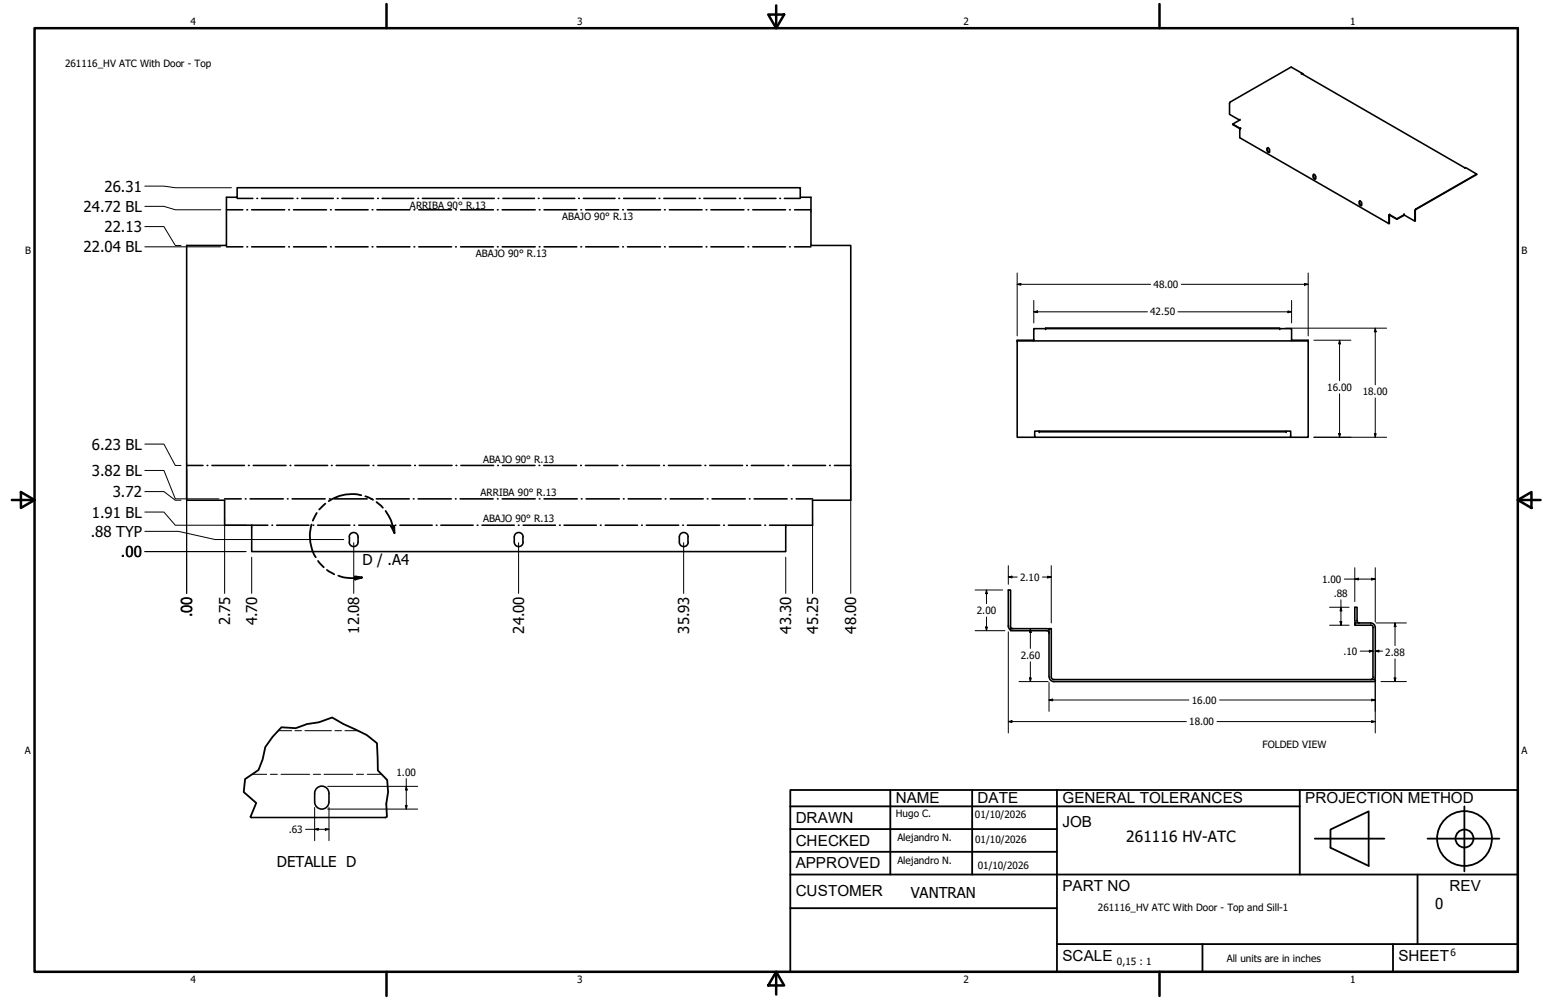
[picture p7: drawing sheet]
<svg xmlns="http://www.w3.org/2000/svg" width="432mm" height="279mm" viewBox="0 0 432 279" stroke-linecap="round" stroke-linejoin="round" font-family="sans-serif">
<!-- layer: GIGA_BendUp -->
<g fill="none" stroke="#000" stroke-width=".44">
<path d="M66.2 55.4h4.4M71.8 55.4h.1M73 55.4h8.9M83 55.4h.2M84.3 55.4h8.8M94.2 55.4h.2M95.5 55.4h8.8M105.5 55.4h.2M106.7 55.4h8.9M116.7 55.4h.2M118 55.4h8.8M128 55.4h.1"/>
<path d="M129.2 55.4h8.8M139.1 55.4h.2M140.5 55.4h8.8M150.4 55.4h.2M151.7 55.4h8.8M161.6 55.4h.2M162.9 55.4h8.9M172.8 55.4h.2M174.2 55.4h8.8M184.1 55.4h.2M185.4 55.4h8.8M195.3 55.4h.2"/>
<path d="M196.6 55.4h8.9M206.6 55.4h.2M207.8 55.4h8.9M217.8 55.4h.2M219.1 55.4h4.4M62.7 139.4h4.7M68.5 139.4h.2M69.8 139.4h9.3M80.3 139.4h.2M81.6 139.4h9.2M92 139.4h.2M93.3 139.4h9.3"/>
<path d="M103.7 139.4h.2M105.1 139.4h9.2M115.4 139.4h.2M116.8 139.4h9.2M127.2 139.4h.2M128.5 139.4h9.2M138.9 139.4h.2M140.3 139.4h9.2M150.6 139.4h.2M152 139.4h9.2M162.4 139.4h.2M163.7 139.4h9.3"/>
<path d="M174.1 139.4h.2M175.5 139.4h9.2M185.8 139.4h.2M187.2 139.4h9.2M197.5 139.4h.2M198.9 139.4h9.3M209.3 139.4h.2M210.6 139.4h9.2M221 139.4h.2M222.4 139.4h4.5"/>
</g>
<!-- layer: GIGA_BendDown -->
<g fill="none" stroke="#000" stroke-width=".44">
<path d="M63.2 58.6h4.6M69 58.6h.2M70.3 58.6h9.2M80.6 58.6h.2M82 58.6h9.2M92.3 58.6h.2M93.7 58.6h9.1M103.9 58.6h.2M105.3 58.6h9.2M115.6 58.6h.2M117 58.6h9.1M127.3 58.6h.1"/>
<path d="M128.7 58.6h9.1M138.9 58.6h.2M140.3 58.6h9.2M150.6 58.6h.2M152 58.6h9.1M162.2 58.6h.2M163.6 58.6h9.2M173.9 58.6h.2M175.3 58.6h9.2M185.6 58.6h.2M186.9 58.6h9.2M197.2 58.6h.2"/>
<path d="M198.6 58.6h9.2M208.9 58.6h.2M210.2 58.6h9.2M220.5 58.6h.2M221.9 58.6h4.6M63.2 69h4.6M69 69h.2M70.3 69h9.2M80.6 69h.2M82 69h9.2M92.3 69h.2M93.7 69h9.1"/>
<path d="M103.9 69h.2M105.3 69h9.2M115.6 69h.2M117 69h9.1M127.3 69h.1M128.7 69h9.1M138.9 69h.2M140.3 69h9.2M150.6 69h.2M152 69h9.1M162.2 69h.2M163.6 69h9.2"/>
<path d="M173.9 69h.2M175.3 69h9.2M185.6 69h.2M186.9 69h9.2M197.2 69h.2M198.6 69h9.2M208.9 69h.2M210.2 69h9.2M220.5 69h.2M221.9 69h4.6M52.1 130h4.6M57.8 130h.2"/>
<path d="M59.2 130h9.1M69.4 130h.2M70.7 130h9.2M81 130h.2M82.4 130h9.1M92.6 130h.2M93.9 130h9.2M104.2 130h.2M105.5 130h9.2M115.8 130h.2M117.1 130h9.1M127.4 130h.2"/>
<path d="M128.7 130h9.2M139 130h.2M140.3 130h9.1M150.6 130h.1M151.9 130h9.1M162.2 130h.2M163.5 130h9.1M173.7 130h.2M175.1 130h9.1M185.4 130h.1M186.7 130h9.1M196.9 130h.2"/>
<path d="M198.2 130h9.2M208.5 130h.2M209.9 130h9M220.1 130h.2M221.4 130h9.2M231.7 130h.2M233 130h4.6M70.3 146.7h4.5M75.9 146.7h.2M77.3 146.7h9M87.4 146.7h.2M88.7 146.7h9"/>
<path d="M98.9 146.7h.2M100.2 146.7h9M110.4 146.7h.2M111.7 146.7h9M121.9 146.7h.1M123.1 146.7h9M133.3 146.7h.2M134.6 146.7h9M144.8 146.7h.2M146.1 146.7h9M156.3 146.7h.2M157.5 146.7h9.1"/>
<path d="M167.7 146.7h.2M169 146.7h9.1M179.2 146.7h.2M180.5 146.7h9M190.7 146.7h.2M192 146.7h9M202.1 146.7h.2M203.5 146.7h9M213.6 146.7h.2M214.9 146.7h4.6"/>
</g>
<!-- layer: Visible (ANSI) -->
<g fill="none" stroke="#000" stroke-width=".44">
<path d="M344.3 34.7l2.1 1.3M346.3 33.6l-2.9-1.7 .1-3.3 17.1-9.9 3.1 1.8-.2 .1 45.7 26.3M346.3 33.3l-.1 .3-1.9 1.1 2.1 1.2M346.4 35.9l.1-.1-.1 .1M346.4 35.9l-.1 2.6 41.6 24M346.4 35.9h.1M363.7 20.5v.1M63.2 55.1h3v-2.6h157.3v2.6h3v13.5h11.1v71.2h-10.7v6.9h-7.4v7.4h-149.2v-7.4h-7.6v-6.9h-10.6v-71.2h11.1zM354 41.3l.6 .4-.1 .9-.5-.2zM354.1 41.3v.9l.4 .3M366.8 48.8l.5 .2v1l-.5-.3zM367 48.7l-.1 .8 .5 .5"/>
<path d="M379.7 56.3l.2-.2 .4 .5-.1 .9-.3-.1-.2-.4zM379.8 56.1v.9l.4 .4M388.2 59.9l-.2 .1M409.1 47l.2-.2 3.1 1.8-17 9.8-.2 .4v3l-3-1.7v-.3l-.2 .3-1.9 1.1-2.1-1.3M412.4 48.6l-17 9.9-.2 3.3M388 60l2.1 1.3 2.1-1.2M388 60l-.1 2.5 .2-2.4M390.1 61.2v.1M284.1 95.2v27h4.9M288.7 95.1h-4.6v.1h81.3v-.1h-4.7M292 92.1v-.4h65.4l-68.7 .1v3.4M357.4 92.1v-.3h3.3v3.4"/>
<path d="M365.4 95.2v27h-4.9M290.3 120.5h-1.3v1.7h71.5v-1.7h-1.3M290.3 120.5v.3M290.3 120.5h68.9v.2h-68.9M359.2 120.7v.1M97.5 150a1.24 1.24 0 0 1 1.3-1.2 1.24 1.24 0 0 1 1.2 1.2M97.6 150.1v1.3M100 150.1v1.4a1.24 1.24 0 0 1-1.2 1.2 1.24 1.24 0 0 1-1.3-1.2M143.6 150a1.24 1.24 0 0 1 1.3-1.2 1.24 1.24 0 0 1 1.2 1.2M143.6 150.1v1.4a1.24 1.24 0 0 0 1.3 1.2 1.24 1.24 0 0 0 1.2-1.2M146 150.1v1.3M189.7 150a1.24 1.24 0 0 1 1.3-1.2 1.24 1.24 0 0 1 1.2 1.2"/>
<path d="M189.7 150.1v1.4a1.24 1.24 0 0 0 1.3 1.2 1.24 1.24 0 0 0 1.2-1.2M192.2 150.1v1.3M282.2 174.9a.73 .73 0 0 0 .7 .7M282.3 174.9v-10.1h-.7v10.1l.2 .6 .4 .5M293 175.9l-.7-.3h-10v.6h10a.73 .73 0 0 1 .8 .7M378.4 173.4v-3.7h.6v3.7M378.4 173.3l.2 .7M379 173.3a.73 .73 0 0 0 .7 .8M382.8 174.7h-4.4v-.6h4.4a1.3 1.3 0 0 1 1.3 1.3M382.8 174.6a.73 .73 0 0 1 .7 .8M383.5 175.4v13.7M384.1 175.4v13.7"/>
<path d="M293 189.1v-13.5h.6v13.5M293.1 189.1a1.3 1.3 0 0 0 1.3 1.3M293.6 189.1a.73 .73 0 0 0 .8 .8M294.3 189.9h89.8v.5h-89.8M383.5 189.1a.73 .73 0 0 1-.7 .8M384.1 189.1l-.2 .7M70.2 228.4h37.4M87.9 221.6a2 2 0 0 1 2-2 2 2 0 0 1 2 2M87.9 224.1a2 2 0 0 0 2 2 2 2 0 0 0 2-2M87.9 221.7v2.3M91.9 221.7v2.3"/>
</g>
<circle cx="363.7" cy="20.6" r=".22" fill="#000"/>
<!-- layer: Break Line (ANSI)-1 -->
<path d="M70.2 228.4l-.2-.2 1.6-3.9-3.5-3 .4-3.6 3.7-2.6 1.1-2.9 .8-3.5 2-2.8 2.5-2.7 4 .3 3.1-1.2 3.4-.5 3.7-1.3 3.1 1.8 6.5 3.1 2.9 2.2 .2 7.7 2.6 2.6 .3 3.4-.5 3.3 .2 3.6-.5 .2" fill="none" stroke="#000" stroke-width=".51"/>
<!-- layer: Bend Centerline (ANSI)-1 -->
<path d="M70.5 216.3h4M75.5 216.3h2M77.7 204.2h3.8M78.5 216.3h8M82.4 204.2h1.8M85.2 204.2h7.4M87.5 216.3h2M90.5 216.3h8.1M93.5 204.2h1.9M96.3 204.2h3.7M99.6 216.3h1.9M102.6 216.3h4" fill="none" stroke="#000" stroke-width=".28"/>
<!-- layer: Contorno de detalle (ANSI) -->
<path d="M100.9 138.4a11.3 11.3 0 0 0-9.1 1.6M102 138.7l2.2 .9M87 146.6a11.4 11.4 0 0 0 1.2 9.1M88.5 143.3l-1.1 2.2M88.8 156.7l1.6 1.8M90.9 140.7l-1.7 1.7M91.3 159.3l2 1.2M105.2 140.3l1.7 1.6M107.7 142.7l1.5 2.7 1 3.6M109.3 147.1l.8-.2 .1 2.1zM94.5 160.8l1.3 .5 2.5 .2 2.9-.1M99.1 161l2.1 .4-2 .5z" fill="none" stroke="#000" stroke-width=".51"/>
<path d="M109.3 147.1l.8-.2 .1 2.1zM99.1 161l2.1 .4-2 .5z" fill="#000"/>
<!-- layer: Borde (ANSI) -->
<g fill="none" stroke="#000" stroke-width=".7">
<path d="M9.7 7.9h414.2v263.6h-414.2zM107.9 1.1v6.8M214.6 4.1h4.4l-2.2 3.8zM216.8 1.5v6.4M323.8 1.1v6.8M3.3 139.7h6.4M5.8 137.5l3.9 2.2-3.9 2.2zM423.9 139.7l3.8-2.2v4.4zM423.9 139.7h6.4M107.9 271.5v6.8M216.8 271.5l2.2 3.8h-4.4zM216.8 271.5v6.4"/>
<path d="M323.8 271.5v6.8"/>
</g>
<!-- layer: Title (ANSI)-1 -->
<g fill="none" stroke="#000" stroke-width=".51">
<path d="M220.7 220.7h203.2v50.8h-203.2zM220.7 225.3h142.3M220.7 231.6h74.5M220.7 238h74.5M248.7 220.7v23.6M271.5 220.7v23.6M295.2 220.7v50.8M363 220.7v23.6M367.2 234.3h19.5M371.6 231.8l10.7-5.1v15.2l-10.7-5zM398.7 234.3h20.1M409 225.3v18.2"/>
<path d="M220.7 244.3h203.2M220.7 253.7h74.5M395.9 244.3v19.5M295.2 263.8h128.7M335.9 263.8v7.7M389.1 263.8v7.7"/>
<circle cx="409" cy="234.3" r="7.7"/>
<circle cx="409" cy="234.3" r="2.51"/>
</g>
<!-- layer: Cota (ANSI) -->
<g fill="none" stroke="#000" stroke-width=".28">
<path d="M40.4 57.7h5.4l3.2 .9h12.7M40.4 52h5.4l3.2 .5h15.6M40.4 69h21.3M40.4 63.3h5.4l3.2 5.3h1.5M284.1 79.4l1-.2v.5zM284.1 79.4h37.3M284.1 76.3v17.6M329.9 79.4h35.5M364.4 79.2l1 .2-1 .3zM365.4 76.3v17.6M288.7 87.1l1.1-.2v.5zM288.7 87.1h31.8"/>
<path d="M288.7 83.9v6.3M329 87.1h31.7M359 91.7h28.3M359.7 86.9l1 .2-1 .3zM360.7 83.9v6.3M367 95.1h10.3M374.1 95.1l.3 1h-.5zM374.1 95.1v11.3M384.1 91.7l.3 1h-.5zM384.1 91.7v15.8M374.1 110v12.2M384.1 111.2v11"/>
<path d="M40.4 137.4h5.4l3.2 2.4h1.5M40.4 131.4h5.4l3.2 8h12.2M40.4 124.1h5.4l3.2 5.9h1.5M52.1 131.1v34.7zM237.6 131.1v34.7M367 122.2h20.3M373.9 121.2h.5l-.3 1zM383.9 121.2h.5l-.3 1zM40.4 154.1h28.3zM40.4 148.5h9.4l10.3 2.2h35.9M40.4 143.1h5.4l3.2 3.6h19.7M62.7 144.9v20.9"/>
<path d="M70.3 155.7v10.1M98.8 151.6v14.2M144.8 151.6v14.2M190.9 151.6v14.2M219.5 155.7v10.1M226.9 144.9v20.9M281.6 158.1v5.2M293.6 158.1v16M378.4 158.6v9.5M384.1 158.6v15.2M272.4 164.8h7.6M272.4 176.2h8.3"/>
<path d="M275.3 175.2h.5l-.3 1zM275.5 164.8l.3 1.1h-.5zM275.5 164.8v3.9M275.5 172.4v3.8M281.6 161.2l1-.2v.5zM281.6 176.5v28.3M281.6 161.2h2.5M287.8 175.6l.2 1.1h-.5zM287.8 175.6v5.6M291.1 161.2h2.5M292.6 161l1 .2-1 .3zM371.3 174.7h5.5"/>
<path d="M371.3 169.7h5.5M374.3 173.7h.5l-.3 1zM374.5 169.7l.3 1h-.5zM374.5 167.6v7.1M375.5 161.8h8.6M378.4 161.8l1-.3v.6zM383.1 161.5l1 .3-1 .3zM384.4 174.1h8.4M389.6 174.1l.3 1h-.5zM389.6 174.1v6.3M284.6 190.4h8.1M287.5 189.4h.5l-.2 1z"/>
<path d="M287.8 184.9v5.5M293 195.6l1-.3v.5zM293 195.6h39M293 190.7v8.1M340.6 195.6h43.5M379.9 181.9h3.6M382.5 181.7l1 .2-1 .3zM383.1 195.3l1 .3-1 .2zM384.1 181.9l1-.2v.5zM384.1 190.7v14.1M384.1 181.9h2M385.7 190.4h7.1"/>
<path d="M389.4 189.4h.5l-.3 1zM389.6 184.1v6.3M91.5 219.7h25.1M113.5 219.7l.2 1h-.5zM113.5 217.6v8.5M281.6 201.6l1-.2v.5zM281.6 201.6h49.7M339.9 201.6h44.2M383.1 201.4l1 .2-1 .3zM85.3 231.7h6.6M87.9 231.7l1-.2v.5zM87.9 225.6v9.3"/>
<path d="M90.9 231.5l1 .2-1 .3zM91.5 226.1h25.1M91.9 225.6v9.3M113.2 225h.5l-.2 1.1z"/>
</g>
<g fill="#000">
<path d="M284.1 79.4l1-.2v.5zM364.4 79.2l1 .2-1 .3zM288.7 87.1l1.1-.2v.5zM359.7 86.9l1 .2-1 .3zM374.1 95.1l.3 1h-.5zM384.1 91.7l.3 1h-.5zM373.9 121.2h.5l-.3 1zM383.9 121.2h.5l-.3 1zM275.3 175.2h.5l-.3 1zM275.5 164.8l.3 1.1h-.5zM281.6 161.2l1-.2v.5zM287.8 175.6l.2 1.1h-.5z"/>
<path d="M292.6 161l1 .2-1 .3zM374.3 173.7h.5l-.3 1zM374.5 169.7l.3 1h-.5zM378.4 161.8l1-.3v.6zM383.1 161.5l1 .3-1 .3zM389.6 174.1l.3 1h-.5zM287.5 189.4h.5l-.2 1zM293 195.6l1-.3v.5zM382.5 181.7l1 .2-1 .3zM383.1 195.3l1 .3-1 .2zM384.1 181.9l1-.2v.5zM389.4 189.4h.5l-.3 1z"/>
<path d="M281.6 201.6l1-.2v.5zM383.1 201.4l1 .2-1 .3zM87.9 231.7l1-.2v.5zM90.9 231.5l1 .2-1 .3zM113.2 225h.5l-.2 1.1zM113.5 219.7l.2 1h-.5z"/>
</g>
<g font-size="4.3">
<text x="250.2" y="224.2">NAME</text>
<text x="273" y="224.2">DATE</text>
<text x="296.7" y="224.3">GENERAL TOLERANCES</text>
<text x="364.6" y="224.3">PROJECTION METHOD</text>
<text x="222.2" y="229.9">DRAWN</text>
<text x="296.7" y="230.9">JOB</text>
<text x="222.2" y="236.3">CHECKED</text>
<text x="314.6" y="235.1">261116 HV-ATC</text>
<text x="222.2" y="242.6">APPROVED</text>
<text x="222.2" y="250.3">CUSTOMER</text>
<text x="296.7" y="249">PART NO</text>
<text x="404.8" y="248.9">REV</text>
<text x="296.7" y="268.4">SCALE</text>
<text x="390.6" y="268.4">SHEET</text>
</g>
<g font-size="4.2">
<text x="29.2" y="53.5">26.31</text>
<text x="23.4" y="59.2">24.72 BL</text>
<text x="29.2" y="64.8">22.13</text>
<text x="23.4" y="70.5">22.04 BL</text>
<text x="25.7" y="125.6">6.23 BL</text>
<text x="25.7" y="133">3.82 BL</text>
<text x="31.5" y="138.9">3.72</text>
<text x="25.3" y="150">.88 TYP</text>
<text x="25.7" y="144.6">1.91 BL</text>
<text x="33.8" y="155.6">.00</text>
<text x="101.2" y="158">D / .A4</text>
<text x="53.7" y="172.5" transform="rotate(-90 53.7 172.5)">.00</text>
<text x="64.3" y="174.8" transform="rotate(-90 64.3 174.8)">2.75</text>
<text x="71.8" y="174.8" transform="rotate(-90 71.8 174.8)">4.70</text>
<text x="100.3" y="177" transform="rotate(-90 100.3 177)">12.08</text>
<text x="146.4" y="177" transform="rotate(-90 146.4 177)">24.00</text>
<text x="192.5" y="177" transform="rotate(-90 192.5 177)">35.93</text>
<text x="221" y="177" transform="rotate(-90 221 177)">43.30</text>
<text x="228.5" y="177" transform="rotate(-90 228.5 177)">45.25</text>
<text x="239.1" y="177" transform="rotate(-90 239.1 177)">48.00</text>
<text x="77.3" y="242.3">DETALLE D</text>
<text x="254.4" y="250.8">VANTRAN</text>
<text x="400.9" y="254">0</text>
</g>
<g font-size="2.8">
<text x="53.2" y="6.9">4</text>
<text x="161.2" y="6.9">3</text>
<text x="269.1" y="6.9">2</text>
<text x="377.1" y="6.9">1</text>
<text x="18.2" y="18.7">261116_HV ATC With Door - Top</text>
<text x="114.5" y="58.4">ARRIBA 90° R.13</text>
<text x="157" y="61.5">ABAJO 90° R.13</text>
<text x="7" y="70.9">B</text>
<text x="132.9" y="71.8">ABAJO 90° R.13</text>
<text x="424.9" y="70.9">B</text>
<text x="322.2" y="80.5">48.00</text>
<text x="321.2" y="88.1">42.50</text>
<text x="370.7" y="109.2">16.00</text>
<text x="380.6" y="110.4">18.00</text>
<text x="134.9" y="129.2">ABAJO 90° R.13</text>
<text x="134.2" y="138.5">ARRIBA 90° R.13</text>
<text x="134.9" y="145.9">ABAJO 90° R.13</text>
<text x="284.9" y="162.2">2.10</text>
<text x="369.3" y="162.8">1.00</text>
<text x="372.6" y="166.7">.88</text>
<text x="272.8" y="171.6">2.00</text>
<text x="285.1" y="184">2.60</text>
<text x="375.2" y="182.9">.10</text>
<text x="386.9" y="183.3">2.88</text>
<text x="332.9" y="196.6">16.00</text>
<text x="332.2" y="202.6">18.00</text>
<text x="352.6" y="209">FOLDED VIEW</text>
<text x="6.9" y="210.6">A</text>
<text x="424.9" y="210.6">A</text>
<text x="110.7" y="216.7">1.00</text>
<text x="80.6" y="232.7">.63</text>
<text x="250.2" y="228.3">Hugo C.</text>
<text x="272.3" y="228.4">01/10/2026</text>
<text x="250.6" y="234.9">Alejandro N.</text>
<text x="272.4" y="235.6">01/10/2026</text>
<text x="250.6" y="241.5">Alejandro N.</text>
<text x="273.1" y="242.8">01/10/2026</text>
<text x="306.6" y="254.5">261116_HV ATC With Door - Top and Sill-1</text>
<text x="312" y="269.7">0,15 : 1</text>
<text x="342.6" y="268.7">All units are in inches</text>
<text x="405.1" y="267.1">6</text>
<text x="53.2" y="274.6">4</text>
<text x="161.2" y="274.6">3</text>
<text x="269.1" y="274.6">2</text>
<text x="377.1" y="274.6">1</text>
</g>
</svg>
